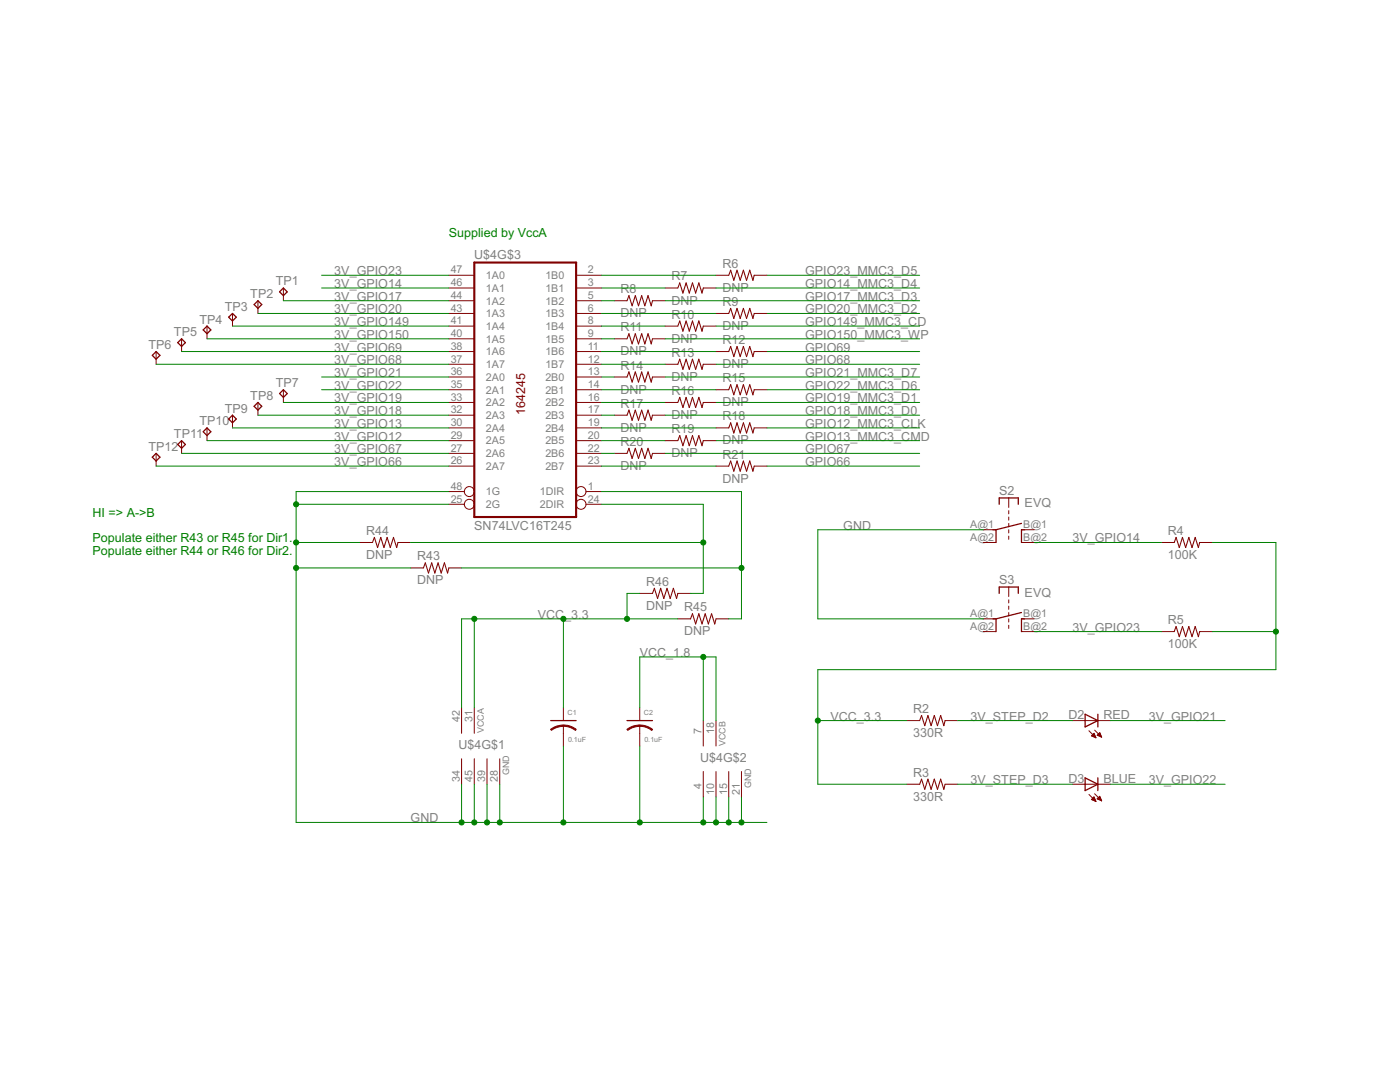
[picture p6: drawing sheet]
<svg xmlns="http://www.w3.org/2000/svg" width="279mm" height="216mm" viewBox="0 0 279 216" stroke-linecap="round" stroke-linejoin="round" font-family="sans-serif">
<g fill="#800000" stroke="#800000" stroke-width=".25">
<path d="M216.6 142.5l2.5 1.3z"/>
<path d="M216.6 145.1l2.5-1.3z"/>
<path d="M219.1 142.5v1.3z"/>
<path d="M219.1 143.8v1.3z"/>
<path d="M216.6 142.5v1.3z"/>
<path d="M216.6 143.8v1.3z"/>
<path d="M216.6 155.2l2.5 1.3z"/>
<path d="M216.6 157.8l2.5-1.3z"/>
<path d="M219.1 155.2v1.3z"/>
<path d="M219.1 156.5v1.3z"/>
<path d="M216.6 155.2v1.3z"/>
<path d="M216.6 156.5v1.3z"/>
<path d="M198.1 105.7h.7z"/>
<path d="M203.9 105.7h.6z"/>
<path d="M198.8 105.7l2.5-.6z"/>
<path d="M203.2 99.4v1.2z"/>
<path d="M201.3 99.4h1.9z"/>
<path d="M199.4 99.4v1.2z"/>
<path d="M199.4 99.4h1.9z"/>
<path d="M201.3 105.1l2.6-.7z"/>
<path d="M203.9 105.7v2.5z"/>
<path d="M198.8 105.7v2.5z"/>
<path d="M198.1 123.5h.7z"/>
<path d="M203.9 123.5h.6z"/>
<path d="M198.8 123.5l2.5-.6z"/>
<path d="M203.2 117.1v1.3z"/>
<path d="M201.3 117.1h1.9z"/>
<path d="M199.4 117.1v1.3z"/>
<path d="M199.4 117.1h1.9z"/>
<path d="M201.3 122.9l2.6-.7z"/>
<path d="M203.9 123.5v2.5z"/>
<path d="M198.8 123.5v2.5z"/>
<path d="M109.9 143.8h5.1z"/>
<path d="M125.1 143.8h5.1z"/>
<path d="M55.8 58.2l.8-.7z"/>
<path d="M56.6 57.5l.7 .7z"/>
<path d="M57.3 58.2l-.7 .8z"/>
<path d="M55.8 58.2l.8 .8z"/>
<path d="M50.7 60.8l.8-.8z"/>
<path d="M51.5 60l.7 .8z"/>
<path d="M52.2 60.8l-.7 .7z"/>
<path d="M50.7 60.8l.8 .7z"/>
<path d="M45.6 63.3l.8-.8z"/>
<path d="M46.4 62.5l.8 .8z"/>
<path d="M47.2 63.3l-.8 .8z"/>
<path d="M45.6 63.3l.8 .8z"/>
<path d="M40.6 65.8l.7-.7z"/>
<path d="M41.3 65.1l.8 .7z"/>
<path d="M42.1 65.8l-.8 .8z"/>
<path d="M40.6 65.8l.7 .8z"/>
<path d="M35.5 68.4l.7-.8z"/>
<path d="M36.2 67.6l.8 .8z"/>
<path d="M37 68.4l-.8 .7z"/>
<path d="M35.5 68.4l.7 .7z"/>
<path d="M30.4 70.9l.8-.8z"/>
<path d="M31.2 70.1l.7 .8z"/>
<path d="M31.9 70.9l-.7 .8z"/>
<path d="M30.4 70.9l.8 .8z"/>
<path d="M55.8 78.5l.8-.7z"/>
<path d="M56.6 77.8l.7 .7z"/>
<path d="M57.3 78.5l-.7 .8z"/>
<path d="M55.8 78.5l.8 .8z"/>
<path d="M50.7 81.1l.8-.8z"/>
<path d="M51.5 80.3l.7 .8z"/>
<path d="M52.2 81.1l-.7 .7z"/>
<path d="M50.7 81.1l.8 .7z"/>
<path d="M45.6 83.6l.8-.8z"/>
<path d="M46.4 82.8l.8 .8z"/>
<path d="M47.2 83.6l-.8 .8z"/>
<path d="M45.6 83.6l.8 .8z"/>
<path d="M40.6 86.1l.7-.7z"/>
<path d="M41.3 85.4l.8 .7z"/>
<path d="M42.1 86.1l-.8 .8z"/>
<path d="M40.6 86.1l.7 .8z"/>
<path d="M35.5 88.7l.7-.8z"/>
<path d="M36.2 87.9l.8 .8z"/>
<path d="M37 88.7l-.8 .8z"/>
<path d="M35.5 88.7l.7 .8z"/>
<path d="M30.4 91.2l.8-.7z"/>
<path d="M31.2 90.5l.7 .7z"/>
<path d="M31.9 91.2l-.7 .8z"/>
<path d="M30.4 91.2l.8 .8z"/>
</g>
<g fill="#800000" stroke="#800000" stroke-width=".2">
<path d="M219.1 143.8h2.5z"/>
<path d="M214 143.8h2.6z"/>
<path d="M216.6 143.8h2.5z"/>
<path d="M217.3 145.8l1.4 1.4z"/>
<path d="M218.5 145.7l1.4 1.4z"/>
<path d="M217.8 146.8l.9 .4z"/>
<path d="M217.8 146.8l.5-.5z"/>
<path d="M218.3 146.3l.4 .9z"/>
<path d="M218.4 147.1h.3z"/>
<path d="M218.2 147h.4z"/>
<path d="M217.9 146.9h.7z"/>
<path d="M217.9 146.7h.6z"/>
<path d="M218 146.6h.5z"/>
<path d="M218.2 146.5h.2z"/>
<path d="M219 146.7l.9 .4z"/>
<path d="M219 146.7l.5-.5z"/>
<path d="M219.5 146.2l.4 .9z"/>
<path d="M219.6 147h.2z"/>
<path d="M219.3 146.9h.5z"/>
<path d="M219 146.7h.7z"/>
<path d="M219.1 146.6h.5z"/>
<path d="M219.2 146.5h.4z"/>
<path d="M219.3 146.4h.2z"/>
<path d="M219.1 156.5h2.5z"/>
<path d="M214 156.5h2.6z"/>
<path d="M216.6 156.5h2.5z"/>
<path d="M217.3 158.5l1.4 1.4z"/>
<path d="M218.5 158.4l1.4 1.4z"/>
<path d="M217.8 159.5l.9 .4z"/>
<path d="M217.8 159.5l.5-.5z"/>
<path d="M218.3 159l.4 .9z"/>
<path d="M218.4 159.8h.3z"/>
<path d="M218.1 159.6h.5z"/>
<path d="M217.8 159.5h.7z"/>
<path d="M218 159.4h.5z"/>
<path d="M218.1 159.3h.3z"/>
<path d="M218.2 159.2h.2z"/>
<path d="M219 159.4l.9 .4z"/>
<path d="M219 159.4l.5-.5z"/>
<path d="M219.5 158.9l.4 .9z"/>
<path d="M219.5 159.6h.3z"/>
<path d="M219.2 159.5h.5z"/>
<path d="M219 159.4h.7z"/>
<path d="M219.1 159.3h.5z"/>
<path d="M219.2 159.2h.4z"/>
<path d="M219.3 159h.2z"/>
<path d="M196.2 105.7h2.6z"/>
<path d="M196.2 108.2h2.6z"/>
<path d="M201.3 99.4v1.9z"/>
<path d="M201.3 103.2v.6z"/>
<path d="M201.3 104.4v.7z"/>
<path d="M201.3 101.9v.6z"/>
<path d="M201.3 107v.6z"/>
<path d="M201.3 105.7v.6z"/>
<path d="M203.9 105.7h2.5z"/>
<path d="M203.9 108.2h2.5z"/>
<path d="M196.2 123.5h2.6z"/>
<path d="M196.2 126h2.6z"/>
<path d="M201.3 117.1v1.9z"/>
<path d="M201.3 120.9v.7z"/>
<path d="M201.3 122.2v.7z"/>
<path d="M201.3 119.7v.6z"/>
<path d="M201.3 124.8v.6z"/>
<path d="M201.3 123.5v.6z"/>
<path d="M203.9 123.5h2.5z"/>
<path d="M203.9 126h2.5z"/>
<path d="M188.6 156.5h2.6z"/>
<path d="M181 156.5h2.5z"/>
<path d="M188.6 143.8h2.6z"/>
<path d="M181 143.8h2.5z"/>
<path d="M239.4 108.2h2.6z"/>
<path d="M231.8 108.2h2.5z"/>
<path d="M239.4 126h2.6z"/>
<path d="M231.8 126h2.5z"/>
<path d="M150.5 93h2.6z"/>
<path d="M142.9 93h2.5z"/>
<path d="M150.5 54.9h2.6z"/>
<path d="M142.9 54.9h2.5z"/>
<path d="M140.4 57.5h2.5z"/>
<path d="M132.7 57.5h2.6z"/>
<path d="M130.2 60h2.5z"/>
<path d="M122.6 60h2.5z"/>
<path d="M150.5 62.5h2.6z"/>
<path d="M142.9 62.5h2.5z"/>
<path d="M140.4 65.1h2.5z"/>
<path d="M132.7 65.1h2.6z"/>
<path d="M130.2 67.6h2.5z"/>
<path d="M122.6 67.6h2.5z"/>
<path d="M150.5 70.1h2.6z"/>
<path d="M142.9 70.1h2.5z"/>
<path d="M140.4 72.7h2.5z"/>
<path d="M132.7 72.7h2.6z"/>
<path d="M150.5 77.8h2.6z"/>
<path d="M142.9 77.8h2.5z"/>
<path d="M140.4 80.3h2.5z"/>
<path d="M132.7 80.3h2.6z"/>
<path d="M130.2 82.8h2.5z"/>
<path d="M122.6 82.8h2.5z"/>
<path d="M150.5 85.4h2.6z"/>
<path d="M142.9 85.4h2.5z"/>
<path d="M140.4 87.9h2.5z"/>
<path d="M132.7 87.9h2.6z"/>
<path d="M130.2 90.5h2.5z"/>
<path d="M122.6 90.5h2.5z"/>
<path d="M130.2 75.2h2.5z"/>
<path d="M122.6 75.2h2.5z"/>
<path d="M92.1 151.4v5.1z"/>
<path d="M94.7 151.4v5.1z"/>
<path d="M97.2 151.4v5.1z"/>
<path d="M99.7 151.4v5.1z"/>
<path d="M92.1 141.2v5.1z"/>
<path d="M94.7 141.2v5.1z"/>
<path d="M140.4 153.9v5.1z"/>
<path d="M142.9 153.9v5.1z"/>
<path d="M145.4 153.9v5.1z"/>
<path d="M148 153.9v5.1z"/>
<path d="M140.4 143.8v5.1z"/>
<path d="M142.9 143.8v5.1z"/>
<path d="M89.6 98.1h3.1z"/>
<path d="M116.9 98.1h3.2z"/>
<path d="M89.6 100.6h3.1z"/>
<path d="M116.9 100.6h3.2z"/>
<path d="M115 57.5h5.1z"/>
<path d="M115 60h5.1z"/>
<path d="M115 62.5h5.1z"/>
<path d="M115 65.1h5.1z"/>
<path d="M115 67.6h5.1z"/>
<path d="M115 70.1h5.1z"/>
<path d="M115 72.7h5.1z"/>
<path d="M115 54.9h5.1z"/>
<path d="M115 77.8h5.1z"/>
<path d="M115 80.3h5.1z"/>
<path d="M115 82.8h5.1z"/>
<path d="M115 85.4h5.1z"/>
<path d="M115 87.9h5.1z"/>
<path d="M115 90.5h5.1z"/>
<path d="M115 93h5.1z"/>
<path d="M115 75.2h5.1z"/>
<path d="M89.6 57.5h5.1z"/>
<path d="M89.6 60h5.1z"/>
<path d="M89.6 62.5h5.1z"/>
<path d="M89.6 65.1h5.1z"/>
<path d="M89.6 67.6h5.1z"/>
<path d="M89.6 70.1h5.1z"/>
<path d="M89.6 72.7h5.1z"/>
<path d="M89.6 54.9h5.1z"/>
<path d="M89.6 77.8h5.1z"/>
<path d="M89.6 80.3h5.1z"/>
<path d="M89.6 82.8h5.1z"/>
<path d="M89.6 85.4h5.1z"/>
<path d="M89.6 87.9h5.1z"/>
<path d="M89.6 90.5h5.1z"/>
<path d="M89.6 93h5.1z"/>
<path d="M89.6 75.2h5.1z"/>
<path d="M112.4 144.8v1.5z"/>
<path d="M112.4 141.2v2.6z"/>
<path d="M112.4 146.3v2.6z"/>
<path d="M127.7 144.8v1.5z"/>
<path d="M127.7 141.2v2.6z"/>
<path d="M127.7 146.3v2.6z"/>
<path d="M56.6 57.5v2.5z"/>
<path d="M51.5 60v2.5z"/>
<path d="M46.4 62.5v2.6z"/>
<path d="M41.3 65.1v2.5z"/>
<path d="M36.2 67.6v2.5z"/>
<path d="M31.2 70.1v2.6z"/>
<path d="M56.6 77.8v2.5z"/>
<path d="M51.5 80.3v2.5z"/>
<path d="M46.4 82.8v2.6z"/>
<path d="M41.3 85.4v2.5z"/>
<path d="M36.2 87.9v2.6z"/>
<path d="M31.2 90.5v2.5z"/>
<path d="M89.6 113.3h2.5z"/>
<path d="M82 113.3h2.5z"/>
<path d="M79.4 108.2h2.6z"/>
<path d="M71.8 108.2h2.5z"/>
<path d="M142.9 123.5h2.5z"/>
<path d="M135.3 123.5h2.5z"/>
<path d="M135.3 118.4h2.5z"/>
<path d="M127.7 118.4h2.5z"/>
<path d="M112.4 144.7l1.4 .2 1.2 .6-.1 .3-1.4-.7-1.1-.2z" fill-rule="evenodd"/>
<path d="M109.9 145.5l1.2-.6 1.3-.2v.2l-1.5 .3-.9 .5z" fill-rule="evenodd"/>
<path d="M127.7 144.7l1.3 .2 1.2 .6-.1 .3-1.4-.7-1-.2z" fill-rule="evenodd"/>
<path d="M125.1 145.5l1.2-.6 1.4-.2v.2l-1.5 .3-.9 .5z" fill-rule="evenodd"/>
</g>
<g fill="#800000" stroke="#800000" stroke-width=".21">
<path d="M183.9 155.5l-.4 1z"/>
<path d="M183.9 155.5l.7 2z"/>
<path d="M185.2 155.5l-.6 2z"/>
<path d="M185.2 155.5l.6 2z"/>
<path d="M186.5 155.5l-.7 2z"/>
<path d="M186.5 155.5l.6 2z"/>
<path d="M187.7 155.5l-.6 2z"/>
<path d="M187.7 155.5l.7 2z"/>
<path d="M188.6 156.5l-.2 1z"/>
<path d="M183.9 142.8l-.4 1z"/>
<path d="M183.9 142.8l.7 2z"/>
<path d="M185.2 142.8l-.6 2z"/>
<path d="M185.2 142.8l.6 2z"/>
<path d="M186.5 142.8l-.7 2z"/>
<path d="M186.5 142.8l.6 2z"/>
<path d="M187.7 142.8l-.6 2z"/>
<path d="M187.7 142.8l.7 2z"/>
<path d="M188.6 143.8l-.2 1z"/>
<path d="M234.7 107.2l-.4 1z"/>
<path d="M234.7 107.2l.7 2.1z"/>
<path d="M236 107.2l-.6 2.1z"/>
<path d="M236 107.2l.6 2.1z"/>
<path d="M237.3 107.2l-.7 2.1z"/>
<path d="M237.3 107.2l.6 2.1z"/>
<path d="M238.5 107.2l-.6 2.1z"/>
<path d="M238.5 107.2l.7 2.1z"/>
<path d="M239.4 108.2l-.2 1.1z"/>
<path d="M234.7 125l-.4 1z"/>
<path d="M234.7 125l.7 2z"/>
<path d="M236 125l-.6 2z"/>
<path d="M236 125l.6 2z"/>
<path d="M237.3 125l-.7 2z"/>
<path d="M237.3 125l.6 2z"/>
<path d="M238.5 125l-.6 2z"/>
<path d="M238.5 125l.7 2z"/>
<path d="M239.4 126l-.2 1z"/>
<path d="M145.8 92l-.4 1z"/>
<path d="M145.8 92l.7 2z"/>
<path d="M147.1 92l-.6 2z"/>
<path d="M147.1 92l.6 2z"/>
<path d="M148.4 92l-.7 2z"/>
<path d="M148.4 92l.6 2z"/>
<path d="M149.6 92l-.6 2z"/>
<path d="M149.6 92l.7 2z"/>
<path d="M150.5 93l-.2 1z"/>
<path d="M145.8 53.9l-.4 1z"/>
<path d="M145.8 53.9l.7 2z"/>
<path d="M147.1 53.9l-.6 2z"/>
<path d="M147.1 53.9l.6 2z"/>
<path d="M148.4 53.9l-.7 2z"/>
<path d="M148.4 53.9l.6 2z"/>
<path d="M149.6 53.9l-.6 2z"/>
<path d="M149.6 53.9l.7 2z"/>
<path d="M150.5 54.9l-.2 1z"/>
<path d="M135.7 56.5l-.4 1z"/>
<path d="M135.7 56.5l.6 2z"/>
<path d="M136.9 56.5l-.6 2z"/>
<path d="M136.9 56.5l.7 2z"/>
<path d="M138.2 56.5l-.6 2z"/>
<path d="M138.2 56.5l.6 2z"/>
<path d="M139.5 56.5l-.7 2z"/>
<path d="M139.5 56.5l.6 2z"/>
<path d="M140.4 57.5l-.3 1z"/>
<path d="M125.5 59l-.4 1z"/>
<path d="M125.5 59l.7 2z"/>
<path d="M126.8 59l-.6 2z"/>
<path d="M126.8 59l.6 2z"/>
<path d="M128.1 59l-.7 2z"/>
<path d="M128.1 59l.6 2z"/>
<path d="M129.3 59l-.6 2z"/>
<path d="M129.3 59l.7 2z"/>
<path d="M130.2 60l-.2 1z"/>
<path d="M145.8 61.5l-.4 1z"/>
<path d="M145.8 61.5l.7 2z"/>
<path d="M147.1 61.5l-.6 2z"/>
<path d="M147.1 61.5l.6 2z"/>
<path d="M148.4 61.5l-.7 2z"/>
<path d="M148.4 61.5l.6 2z"/>
<path d="M149.6 61.5l-.6 2z"/>
<path d="M149.6 61.5l.7 2z"/>
<path d="M150.5 62.5l-.2 1z"/>
<path d="M135.7 64.1l-.4 1z"/>
<path d="M135.7 64.1l.6 2z"/>
<path d="M136.9 64.1l-.6 2z"/>
<path d="M136.9 64.1l.7 2z"/>
<path d="M138.2 64.1l-.6 2z"/>
<path d="M138.2 64.1l.6 2z"/>
<path d="M139.5 64.1l-.7 2z"/>
<path d="M139.5 64.1l.6 2z"/>
<path d="M140.4 65.1l-.3 1z"/>
<path d="M125.5 66.6l-.4 1z"/>
<path d="M125.5 66.6l.7 2z"/>
<path d="M126.8 66.6l-.6 2z"/>
<path d="M126.8 66.6l.6 2z"/>
<path d="M128.1 66.6l-.7 2z"/>
<path d="M128.1 66.6l.6 2z"/>
<path d="M129.3 66.6l-.6 2z"/>
<path d="M129.3 66.6l.7 2z"/>
<path d="M130.2 67.6l-.2 1z"/>
<path d="M145.8 69.1l-.4 1z"/>
<path d="M145.8 69.1l.7 2.1z"/>
<path d="M147.1 69.1l-.6 2.1z"/>
<path d="M147.1 69.1l.6 2.1z"/>
<path d="M148.4 69.1l-.7 2.1z"/>
<path d="M148.4 69.1l.6 2.1z"/>
<path d="M149.6 69.1l-.6 2.1z"/>
<path d="M149.6 69.1l.7 2.1z"/>
<path d="M150.5 70.1l-.2 1.1z"/>
<path d="M135.7 71.7l-.4 1z"/>
<path d="M135.7 71.7l.6 2z"/>
<path d="M136.9 71.7l-.6 2z"/>
<path d="M136.9 71.7l.7 2z"/>
<path d="M138.2 71.7l-.6 2z"/>
<path d="M138.2 71.7l.6 2z"/>
<path d="M139.5 71.7l-.7 2z"/>
<path d="M139.5 71.7l.6 2z"/>
<path d="M140.4 72.7l-.3 1z"/>
<path d="M145.8 76.8l-.4 1z"/>
<path d="M145.8 76.8l.7 2z"/>
<path d="M147.1 76.8l-.6 2z"/>
<path d="M147.1 76.8l.6 2z"/>
<path d="M148.4 76.8l-.7 2z"/>
<path d="M148.4 76.8l.6 2z"/>
<path d="M149.6 76.8l-.6 2z"/>
<path d="M149.6 76.8l.7 2z"/>
<path d="M150.5 77.8l-.2 1z"/>
<path d="M135.7 79.3l-.4 1z"/>
<path d="M135.7 79.3l.6 2z"/>
<path d="M136.9 79.3l-.6 2z"/>
<path d="M136.9 79.3l.7 2z"/>
<path d="M138.2 79.3l-.6 2z"/>
<path d="M138.2 79.3l.6 2z"/>
<path d="M139.5 79.3l-.7 2z"/>
<path d="M139.5 79.3l.6 2z"/>
<path d="M140.4 80.3l-.3 1z"/>
<path d="M125.5 81.8l-.4 1z"/>
<path d="M125.5 81.8l.7 2.1z"/>
<path d="M126.8 81.8l-.6 2.1z"/>
<path d="M126.8 81.8l.6 2.1z"/>
<path d="M128.1 81.8l-.7 2.1z"/>
<path d="M128.1 81.8l.6 2.1z"/>
<path d="M129.3 81.8l-.6 2.1z"/>
<path d="M129.3 81.8l.7 2.1z"/>
<path d="M130.2 82.8l-.2 1.1z"/>
<path d="M145.8 84.4l-.4 1z"/>
<path d="M145.8 84.4l.7 2z"/>
<path d="M147.1 84.4l-.6 2z"/>
<path d="M147.1 84.4l.6 2z"/>
<path d="M148.4 84.4l-.7 2z"/>
<path d="M148.4 84.4l.6 2z"/>
<path d="M149.6 84.4l-.6 2z"/>
<path d="M149.6 84.4l.7 2z"/>
<path d="M150.5 85.4l-.2 1z"/>
<path d="M135.7 86.9l-.4 1z"/>
<path d="M135.7 86.9l.6 2z"/>
<path d="M136.9 86.9l-.6 2z"/>
<path d="M136.9 86.9l.7 2z"/>
<path d="M138.2 86.9l-.6 2z"/>
<path d="M138.2 86.9l.6 2z"/>
<path d="M139.5 86.9l-.7 2z"/>
<path d="M139.5 86.9l.6 2z"/>
<path d="M140.4 87.9l-.3 1z"/>
<path d="M125.5 89.5l-.4 1z"/>
<path d="M125.5 89.5l.7 2z"/>
<path d="M126.8 89.5l-.6 2z"/>
<path d="M126.8 89.5l.6 2z"/>
<path d="M128.1 89.5l-.7 2z"/>
<path d="M128.1 89.5l.6 2z"/>
<path d="M129.3 89.5l-.6 2z"/>
<path d="M129.3 89.5l.7 2z"/>
<path d="M130.2 90.5l-.2 1z"/>
<path d="M125.5 74.2l-.4 1z"/>
<path d="M125.5 74.2l.7 2z"/>
<path d="M126.8 74.2l-.6 2z"/>
<path d="M126.8 74.2l.6 2z"/>
<path d="M128.1 74.2l-.7 2z"/>
<path d="M128.1 74.2l.6 2z"/>
<path d="M129.3 74.2l-.6 2z"/>
<path d="M129.3 74.2l.7 2z"/>
<path d="M130.2 75.2l-.2 1z"/>
<path d="M84.9 112.3l-.4 1z"/>
<path d="M84.9 112.3l.6 2z"/>
<path d="M86.1 112.3l-.6 2z"/>
<path d="M86.1 112.3l.7 2z"/>
<path d="M87.4 112.3l-.6 2z"/>
<path d="M87.4 112.3l.7 2z"/>
<path d="M88.7 112.3l-.6 2z"/>
<path d="M88.7 112.3l.6 2z"/>
<path d="M89.6 113.3l-.3 1z"/>
<path d="M74.7 107.2l-.4 1z"/>
<path d="M74.7 107.2l.7 2.1z"/>
<path d="M76 107.2l-.6 2.1z"/>
<path d="M76 107.2l.6 2.1z"/>
<path d="M77.3 107.2l-.7 2.1z"/>
<path d="M77.3 107.2l.6 2.1z"/>
<path d="M78.5 107.2l-.6 2.1z"/>
<path d="M78.5 107.2l.7 2.1z"/>
<path d="M79.4 108.2l-.2 1.1z"/>
<path d="M138.2 122.5l-.4 1z"/>
<path d="M138.2 122.5l.6 2z"/>
<path d="M139.5 122.5l-.7 2z"/>
<path d="M139.5 122.5l.6 2z"/>
<path d="M140.7 122.5l-.6 2z"/>
<path d="M140.7 122.5l.7 2z"/>
<path d="M142 122.5l-.6 2z"/>
<path d="M142 122.5l.6 2z"/>
<path d="M142.9 123.5l-.3 1z"/>
<path d="M130.6 117.4l-.4 1z"/>
<path d="M130.6 117.4l.6 2z"/>
<path d="M131.8 117.4l-.6 2z"/>
<path d="M131.8 117.4l.7 2z"/>
<path d="M133.1 117.4l-.6 2z"/>
<path d="M133.1 117.4l.7 2z"/>
<path d="M134.4 117.4l-.6 2z"/>
<path d="M134.4 117.4l.6 2z"/>
<path d="M135.3 118.4l-.3 1z"/>
</g>
<g fill="#800000" stroke="#800000" stroke-width=".42">
<path d="M94.7 52.4v50.8z"/>
<path d="M94.7 103.2h20.3z"/>
<path d="M115 52.4v50.8z"/>
<path d="M94.7 52.4h20.3z"/>
</g>
<g fill="none" stroke="#800000" stroke-width=".2">
<circle cx="93.7" cy="98.1" r=".99"/>
<circle cx="116" cy="98.1" r=".99"/>
<circle cx="93.7" cy="100.6" r=".99"/>
<circle cx="116" cy="100.6" r=".99"/>
</g>
<g fill="#008000" stroke="#008000" stroke-width=".2">
<path d="M163.2 105.7h33z"/>
<path d="M163.2 105.7v17.8z"/>
<path d="M163.2 123.5h33z"/>
<path d="M148 164.1h5.1z"/>
<path d="M148 159v5.1z"/>
<path d="M145.4 164.1h2.6z"/>
<path d="M145.4 159v5.1z"/>
<path d="M142.9 164.1h2.5z"/>
<path d="M142.9 159v5.1z"/>
<path d="M140.4 164.1h2.5z"/>
<path d="M140.4 159v5.1z"/>
<path d="M127.7 164.1h12.7z"/>
<path d="M127.7 148.9v15.2z"/>
<path d="M112.4 164.1h15.3z"/>
<path d="M112.4 148.9v15.2z"/>
<path d="M99.7 164.1h12.7z"/>
<path d="M99.7 156.5v7.6z"/>
<path d="M97.2 164.1h2.5z"/>
<path d="M97.2 156.5v7.6z"/>
<path d="M94.7 164.1h2.5z"/>
<path d="M94.7 156.5v7.6z"/>
<path d="M92.1 164.1h2.6z"/>
<path d="M92.1 156.5v7.6z"/>
<path d="M59.1 164.1h33z"/>
<path d="M59.1 98.1h30.5z"/>
<path d="M59.1 98.1v2.5z"/>
<path d="M59.1 100.6h30.5z"/>
<path d="M59.1 100.6v7.6z"/>
<path d="M59.1 108.2v5.1z"/>
<path d="M59.1 113.3v50.8z"/>
<path d="M59.1 113.3h22.9z"/>
<path d="M59.1 108.2h12.7z"/>
<path d="M64.2 57.5h25.4z"/>
<path d="M206.4 108.2h25.4z"/>
<path d="M64.2 54.9h25.4z"/>
<path d="M206.4 126h25.4z"/>
<path d="M221.6 143.8h22.9z"/>
<path d="M64.2 75.2h25.4z"/>
<path d="M221.6 156.5h22.9z"/>
<path d="M64.2 77.8h25.4z"/>
<path d="M191.2 143.8h22.8z"/>
<path d="M191.2 156.5h22.8z"/>
<path d="M163.2 143.8h17.8z"/>
<path d="M163.2 143.8v12.7z"/>
<path d="M163.2 156.5h17.8z"/>
<path d="M242 108.2h12.6z"/>
<path d="M254.6 108.2v17.8z"/>
<path d="M242 126h12.6z"/>
<path d="M254.6 126v7.6z"/>
<path d="M163.2 133.6h91.4z"/>
<path d="M163.2 133.6v10.2z"/>
<path d="M112.4 123.5h12.7z"/>
<path d="M112.4 123.5v17.7z"/>
<path d="M94.7 123.5h17.7z"/>
<path d="M94.7 123.5v17.7z"/>
<path d="M92.1 123.5h2.6z"/>
<path d="M92.1 123.5v17.7z"/>
<path d="M125.1 118.4h2.6z"/>
<path d="M125.1 118.4v5.1z"/>
<path d="M125.1 123.5h10.2z"/>
<path d="M31.2 93h58.4z"/>
<path d="M36.2 90.5h53.4z"/>
<path d="M56.6 60h33z"/>
<path d="M51.5 62.5h38.1z"/>
<path d="M46.4 65.1h43.2z"/>
<path d="M41.3 67.6h48.3z"/>
<path d="M36.2 70.1h53.4z"/>
<path d="M31.2 72.7h58.4z"/>
<path d="M56.6 80.3h33z"/>
<path d="M51.5 82.8h38.1z"/>
<path d="M46.4 85.4h43.2z"/>
<path d="M41.3 87.9h48.3z"/>
<path d="M140.4 131.1v12.7z"/>
<path d="M140.4 131.1h2.5z"/>
<path d="M142.9 131.1v12.7z"/>
<path d="M127.7 131.1v10.1z"/>
<path d="M127.7 131.1h12.7z"/>
<path d="M153.1 54.9h30.4z"/>
<path d="M142.9 57.5h40.6z"/>
<path d="M132.7 60h50.8z"/>
<path d="M153.1 62.5h30.4z"/>
<path d="M142.9 65.1h40.6z"/>
<path d="M132.7 67.6h50.8z"/>
<path d="M153.1 70.1h30.4z"/>
<path d="M142.9 72.7h40.6z"/>
<path d="M132.7 75.2h50.8z"/>
<path d="M153.1 77.8h30.4z"/>
<path d="M142.9 80.3h40.6z"/>
<path d="M132.7 82.8h50.8z"/>
<path d="M132.7 90.5h50.8z"/>
<path d="M153.1 93h30.4z"/>
<path d="M142.9 87.9h40.6z"/>
<path d="M153.1 85.4h30.4z"/>
<path d="M120.1 54.9h22.8z"/>
<path d="M120.1 57.5h12.6z"/>
<path d="M120.1 60h2.5z"/>
<path d="M120.1 62.5h22.8z"/>
<path d="M120.1 65.1h12.6z"/>
<path d="M120.1 67.6h2.5z"/>
<path d="M120.1 70.1h22.8z"/>
<path d="M120.1 72.7h12.6z"/>
<path d="M120.1 75.2h2.5z"/>
<path d="M120.1 77.8h22.8z"/>
<path d="M120.1 80.3h12.6z"/>
<path d="M120.1 82.8h2.5z"/>
<path d="M120.1 87.9h12.6z"/>
<path d="M120.1 85.4h22.8z"/>
<path d="M120.1 90.5h2.5z"/>
<path d="M120.1 93h22.8z"/>
<path d="M120.1 98.1h27.9z"/>
<path d="M148 98.1v15.2z"/>
<path d="M148 113.3v10.2z"/>
<path d="M145.4 123.5h2.6z"/>
<path d="M92.1 113.3h55.9z"/>
<path d="M120.1 100.6h20.3z"/>
<path d="M140.4 100.6v7.6z"/>
<path d="M140.4 108.2v10.2z"/>
<path d="M137.8 118.4h2.6z"/>
<path d="M82 108.2h58.4z"/>
<circle cx="148" cy="164.1" r=".51"/>
<circle cx="145.4" cy="164.1" r=".51"/>
<circle cx="142.9" cy="164.1" r=".51"/>
<circle cx="140.4" cy="164.1" r=".51"/>
<circle cx="127.7" cy="164.1" r=".51"/>
<circle cx="112.4" cy="164.1" r=".51"/>
<circle cx="99.7" cy="164.1" r=".51"/>
<circle cx="97.2" cy="164.1" r=".51"/>
<circle cx="94.7" cy="164.1" r=".51"/>
<circle cx="92.1" cy="164.1" r=".51"/>
<circle cx="59.1" cy="100.6" r=".51"/>
<circle cx="59.1" cy="113.3" r=".51"/>
<circle cx="59.1" cy="108.2" r=".51"/>
<circle cx="254.6" cy="126" r=".51"/>
<circle cx="163.2" cy="143.8" r=".51"/>
<circle cx="112.4" cy="123.5" r=".51"/>
<circle cx="94.7" cy="123.5" r=".51"/>
<circle cx="125.1" cy="123.5" r=".51"/>
<circle cx="140.4" cy="131.1" r=".51"/>
<circle cx="148" cy="113.3" r=".51"/>
<circle cx="140.4" cy="108.2" r=".51"/>
</g>
<g font-size="2.8" fill="#008000">
<text x="89.6" y="47.3">Supplied by VccA</text>
<text x="18.5" y="103.2">HI =&gt; A-&gt;B</text>
<text x="18.5" y="108.2">Populate either R43 or R45 for Dir1.</text>
<text x="18.5" y="110.8">Populate either R44 or R46 for Dir2.</text>
</g>
<g font-size="2.8" fill="#808080">
<text x="94.7" y="51.7">U$4G$3</text>
<text x="144.2" y="53.4">R6</text>
<text x="50" y="59.5">TP2</text>
<text x="55" y="57">TP1</text>
<text x="66.7" y="57.5">3V_GPIO14</text>
<text x="66.7" y="54.9">3V_GPIO23</text>
<text x="66.7" y="60">3V_GPIO17</text>
<text x="123.9" y="58.5">R8</text>
<text x="134" y="56">R7</text>
<text x="144.2" y="58.2">DNP</text>
<text x="160.7" y="54.9">GPIO23_MMC3_D5</text>
<text x="160.7" y="57.5">GPIO14_MMC3_D4</text>
<text x="160.7" y="60">GPIO17_MMC3_D3</text>
<text x="39.8" y="64.6">TP4</text>
<text x="44.9" y="62">TP3</text>
<text x="66.7" y="62.5">3V_GPIO20</text>
<text x="66.7" y="65.1">3V_GPIO149</text>
<text x="123.9" y="63.3">DNP</text>
<text x="134" y="60.8">DNP</text>
<text x="134" y="63.6">R10</text>
<text x="144.2" y="65.8">DNP</text>
<text x="144.2" y="61">R9</text>
<text x="160.7" y="62.5">GPIO20_MMC3_D2</text>
<text x="160.7" y="65.1">GPIO149_MMC3_CD</text>
<text x="29.6" y="69.6">TP6</text>
<text x="34.7" y="67.1">TP5</text>
<text x="66.7" y="67.6">3V_GPIO150</text>
<text x="66.7" y="70.2">3V_GPIO69</text>
<text x="123.9" y="70.9">DNP</text>
<text x="123.9" y="66.1">R11</text>
<text x="134" y="68.4">DNP</text>
<text x="134" y="71.2">R13</text>
<text x="144.2" y="68.7">R12</text>
<text x="160.7" y="67.6">GPIO150_MMC3_WP</text>
<text x="160.7" y="70.2">GPIO69</text>
<text x="55" y="77.3">TP7</text>
<text x="66.7" y="75.2">3V_GPIO21</text>
<text x="66.7" y="77.8">3V_GPIO22</text>
<text x="66.7" y="72.7">3V_GPIO68</text>
<text x="123.9" y="73.7">R14</text>
<text x="134" y="76">DNP</text>
<text x="144.2" y="73.5">DNP</text>
<text x="144.2" y="76.3">R15</text>
<text x="160.7" y="72.7">GPIO68</text>
<text x="160.7" y="75.2">GPIO21_MMC3_D7</text>
<text x="160.7" y="77.8">GPIO22_MMC3_D6</text>
<text x="44.9" y="82.3">TP9</text>
<text x="50" y="79.8">TP8</text>
<text x="66.7" y="80.3">3V_GPIO19</text>
<text x="66.7" y="82.9">3V_GPIO18</text>
<text x="123.9" y="78.5">DNP</text>
<text x="123.9" y="81.4">R17</text>
<text x="134" y="83.6">DNP</text>
<text x="134" y="78.8">R16</text>
<text x="144.2" y="81.1">DNP</text>
<text x="144.2" y="83.9">R18</text>
<text x="160.7" y="80.3">GPIO19_MMC3_D1</text>
<text x="160.7" y="82.9">GPIO18_MMC3_D0</text>
<text x="29.6" y="90">TP12</text>
<text x="34.7" y="87.4">TP11</text>
<text x="39.8" y="84.9">TP10</text>
<text x="66.7" y="85.4">3V_GPIO13</text>
<text x="66.7" y="87.9">3V_GPIO12</text>
<text x="123.9" y="86.2">DNP</text>
<text x="123.9" y="89">R20</text>
<text x="134" y="86.4">R19</text>
<text x="144.2" y="88.7">DNP</text>
<text x="160.7" y="87.9">GPIO13_MMC3_CMD</text>
<text x="160.7" y="85.4">GPIO12_MMC3_CLK</text>
<text x="66.7" y="93">3V_GPIO66</text>
<text x="66.7" y="90.5">3V_GPIO67</text>
<text x="123.9" y="93.8">DNP</text>
<text x="134" y="91.2">DNP</text>
<text x="144.2" y="91.5">R21</text>
<text x="160.7" y="90.5">GPIO67</text>
<text x="160.7" y="93">GPIO66</text>
<text x="144.2" y="96.3">DNP</text>
<text x="199.4" y="98.7">S2</text>
<text x="204.5" y="101.3">EVQ</text>
<text x="73.1" y="106.7">R44</text>
<text x="94.7" y="105.7">SN74LVC16T245</text>
<text x="168.3" y="105.7">GND</text>
<text x="233.1" y="106.7">R4</text>
<text x="73.1" y="111.5">DNP</text>
<text x="83.2" y="111.8">R43</text>
<text x="214" y="108.2">3V_GPIO14</text>
<text x="233.1" y="111.5">100K</text>
<text x="83.2" y="116.6">DNP</text>
<text x="128.9" y="116.9">R46</text>
<text x="199.4" y="116.5">S3</text>
<text x="204.5" y="119">EVQ</text>
<text x="107.4" y="123.5">VCC_3.3</text>
<text x="128.9" y="121.7">DNP</text>
<text x="136.6" y="122">R45</text>
<text x="233.1" y="124.5">R5</text>
<text x="127.7" y="131.1">VCC_1.8</text>
<text x="136.6" y="126.8">DNP</text>
<text x="214" y="126">3V_GPIO23</text>
<text x="233.1" y="129.3">100K</text>
<text x="165.8" y="143.8">VCC_3.3</text>
<text x="182.3" y="142.3">R2</text>
<text x="193.7" y="143.8">3V_STEP_D2</text>
<text x="213.2" y="143.5">D2</text>
<text x="220.2" y="143.5">RED</text>
<text x="229.2" y="143.8">3V_GPIO21</text>
<text x="91.5" y="149.5">U$4G$1</text>
<text x="182.3" y="147.1">330R</text>
<text x="139.7" y="152">U$4G$2</text>
<text x="182.3" y="155">R3</text>
<text x="182.3" y="159.8">330R</text>
<text x="193.7" y="156.5">3V_STEP_D3</text>
<text x="213.2" y="156.2">D3</text>
<text x="220.2" y="156.2">BLUE</text>
<text x="229.2" y="156.5">3V_GPIO22</text>
<text x="82" y="164.1">GND</text>
</g>
<text font-size="2.8" fill="#800000" x="104.8" y="82.9" transform="rotate(-90 104.8 82.9)">164245</text>
<g font-size="2.4" fill="#808080">
<text x="89.9" y="57.1">46</text>
<text x="89.9" y="59.6">44</text>
<text x="89.9" y="54.6">47</text>
<text x="97" y="58.2">1A1</text>
<text x="97" y="55.7">1A0</text>
<text x="108.8" y="58.2">1B1</text>
<text x="108.8" y="55.7">1B0</text>
<text x="117.3" y="57.1">3</text>
<text x="117.3" y="59.6">5</text>
<text x="117.3" y="54.6">2</text>
<text x="89.9" y="62.2">43</text>
<text x="89.9" y="64.7">41</text>
<text x="97" y="60.8">1A2</text>
<text x="97" y="63.3">1A3</text>
<text x="97" y="65.8">1A4</text>
<text x="108.8" y="60.8">1B2</text>
<text x="108.8" y="63.3">1B3</text>
<text x="108.8" y="65.8">1B4</text>
<text x="117.3" y="62.2">6</text>
<text x="117.3" y="64.7">8</text>
<text x="89.9" y="67.3">40</text>
<text x="89.9" y="69.8">38</text>
<text x="97" y="68.4">1A5</text>
<text x="97" y="70.9">1A6</text>
<text x="108.8" y="68.4">1B5</text>
<text x="108.8" y="70.9">1B6</text>
<text x="117.3" y="67.3">9</text>
<text x="117.3" y="69.8">11</text>
<text x="89.9" y="72.3">37</text>
<text x="89.9" y="77.4">35</text>
<text x="89.9" y="74.9">36</text>
<text x="97" y="73.5">1A7</text>
<text x="97" y="76">2A0</text>
<text x="108.8" y="73.5">1B7</text>
<text x="108.8" y="76">2B0</text>
<text x="117.3" y="72.3">12</text>
<text x="117.3" y="77.4">14</text>
<text x="117.3" y="74.9">13</text>
<text x="89.9" y="80">33</text>
<text x="89.9" y="82.5">32</text>
<text x="97" y="78.5">2A1</text>
<text x="97" y="81.1">2A2</text>
<text x="97" y="83.6">2A3</text>
<text x="108.8" y="78.5">2B1</text>
<text x="108.8" y="81.1">2B2</text>
<text x="108.8" y="83.6">2B3</text>
<text x="117.3" y="80">16</text>
<text x="117.3" y="82.5">17</text>
<text x="89.9" y="85">30</text>
<text x="89.9" y="87.6">29</text>
<text x="97" y="86.2">2A4</text>
<text x="97" y="88.7">2A5</text>
<text x="108.8" y="86.2">2B4</text>
<text x="108.8" y="88.7">2B5</text>
<text x="117.3" y="85">19</text>
<text x="117.3" y="87.6">20</text>
<text x="89.9" y="90.1">27</text>
<text x="89.9" y="92.7">26</text>
<text x="97" y="91.2">2A6</text>
<text x="97" y="93.8">2A7</text>
<text x="108.8" y="91.2">2B6</text>
<text x="108.8" y="93.8">2B7</text>
<text x="117.3" y="90.1">22</text>
<text x="117.3" y="92.7">23</text>
<text x="89.9" y="97.7">48</text>
<text x="89.9" y="100.3">25</text>
<text x="97" y="98.8">1G</text>
<text x="97" y="101.4">2G</text>
<text x="107.8" y="98.8">1DIR</text>
<text x="107.8" y="101.4">2DIR</text>
<text x="117.3" y="97.7">1</text>
<text x="117.3" y="100.3">24</text>
<text x="193.6" y="105.3">A@1</text>
<text x="193.6" y="107.9">A@2</text>
<text x="204.2" y="105.3">B@1</text>
<text x="204.2" y="107.9">B@2</text>
<text x="193.6" y="123.1">A@1</text>
<text x="193.6" y="125.7">A@2</text>
<text x="204.2" y="123.1">B@1</text>
<text x="204.2" y="125.7">B@2</text>
<text x="91.8" y="144" transform="rotate(-90 91.8 144)">42</text>
<text x="94.3" y="144" transform="rotate(-90 94.3 144)">31</text>
<text x="140" y="146.5" transform="rotate(-90 140 146.5)">7</text>
<text x="142.5" y="146.5" transform="rotate(-90 142.5 146.5)">18</text>
<text x="91.8" y="156.1" transform="rotate(-90 91.8 156.1)">34</text>
<text x="94.3" y="156.1" transform="rotate(-90 94.3 156.1)">45</text>
<text x="96.8" y="156.1" transform="rotate(-90 96.8 156.1)">39</text>
<text x="99.4" y="156.1" transform="rotate(-90 99.4 156.1)">28</text>
<text x="140" y="157.5" transform="rotate(-90 140 157.5)">4</text>
<text x="142.5" y="158.7" transform="rotate(-90 142.5 158.7)">10</text>
<text x="145.1" y="158.7" transform="rotate(-90 145.1 158.7)">15</text>
<text x="147.6" y="158.7" transform="rotate(-90 147.6 158.7)">21</text>
</g>
<g font-size="2" fill="#808080">
<text x="96.6" y="146.3" transform="rotate(-90 96.6 146.3)">VCCA</text>
<text x="144.8" y="148.9" transform="rotate(-90 144.8 148.9)">VCCB</text>
<text x="101.6" y="154.7" transform="rotate(-90 101.6 154.7)">GND</text>
<text x="149.9" y="157.2" transform="rotate(-90 149.9 157.2)">GND</text>
</g>
<g font-size="1.6" fill="#808080">
<text x="113.3" y="142.6">C1</text>
<text x="128.5" y="142.6">C2</text>
<text x="113.4" y="148">0.1uF</text>
<text x="128.6" y="148">0.1uF</text>
</g>
</svg>
